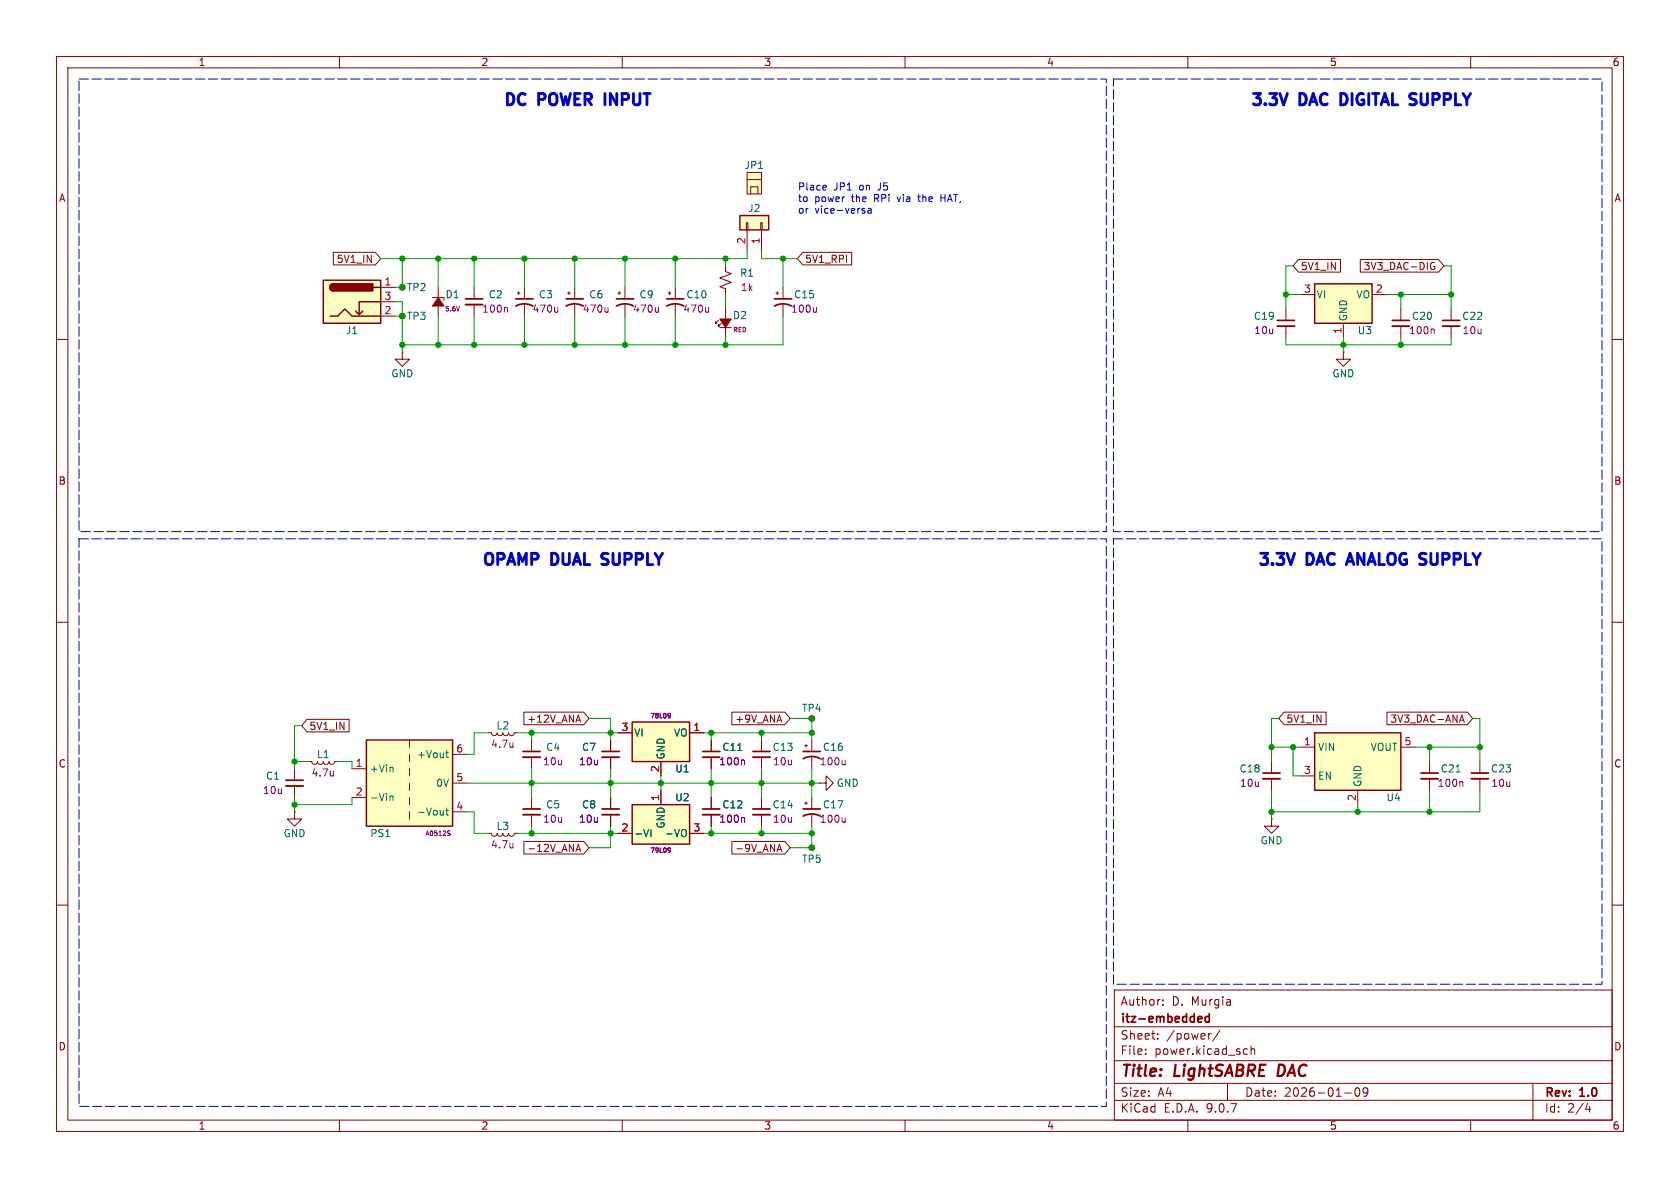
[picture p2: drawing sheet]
<svg xmlns="http://www.w3.org/2000/svg" width="297mm" height="210mm" viewBox="0 0 297 210" stroke-linecap="round" stroke-linejoin="round" font-family="sans-serif">
<g fill="none" stroke="#840000" stroke-width=".18">
<path d="M10 10h277v190h-277zM12 12h273v186h-273zM60 10v2M110 10v2M160 10v2M210 10v2M260 10v2M118.1 51.8h.5M118.4 51.6v.5M119.4 50.8v2M119.4 53.8v2.1M247.6 54.6v2"/>
<path d="M247.6 57.7v2M10 60h2M285 60h2M10 110h2M285 110h2M224.8 134.6v2.1M224.8 137.7v2M252.7 134.6v2.1M252.7 137.7v2M224.8 144.8v1.3h1.3l-1.3 1.2-1.3-1.2h1.3M224.8 144.8h.1M10 160h2"/>
<path d="M197 175h88v23h-88zM205.6 177.6v.1M205.6 176.8v.1M285 160h2M60 198v2M110 198v2M160 198v2M197 194.5h88M197 191.5h88M197 187.5h88M197 181.5h88M202.5 186.3v.1"/>
<path d="M202.5 185.5v.1M204.7 183.6v.1M204.7 182.8v.1M210 198v2M214.1 182.7l-.3 .1M215.7 182.1l-1.3 2M217 191.5v3M220.1 185.4l.4 .1M220.5 186.3l-.4 .1M221.2 185.5l.2-.1 .3 .1 .1 .9M221.2 184.9v1.5M237.7 193.2h1.2"/>
<path d="M239.7 192.4l.2-.1a.81 .81 0 0 1 .6 .6 .81 .81 0 0 1-.3 .8l-.2 .1a.81 .81 0 0 1-.3-1.4zM241.8 192.9l-.3 .3h-.3l-.2-.3 .1-.5 .4-.1 .2 .1a.99 .99 0 0 1-.3 1.4h-.3M260 198v2M271 191.5v6.5M280.7 195l-.4 1.1h.9M281 195.6v1"/>
</g>
<path d="M226.1 188.2l-.2 2h.4" fill="none" stroke="#840000" stroke-width=".4"/>
<path d="M117.9 54.1a3.2 3.2 0 0 1 3 0M117.9 52.8h3M246.1 56.6h3.1M223.3 136.7h3M251.2 136.7h3.1M212 179.7l.4 .1 .1 .2-.7 .2M213.8 179.8l-.5-.1-.2 .3v.4l.1 .2h.6M213.8 179.2v1.5M212.4 180.6l-.4 .1" fill="none" stroke="#840000" stroke-width=".3"/>
<path d="M125.3 54.3v.9M125.3 55.1l-.2 .1M253.4 58.2l.1 .1v.7M258.4 138.2l.2 .1v.7" fill="none" stroke="#840084" stroke-width=".18"/>
<path d="M246.1 57.7h3.1M223.3 137.7h3M251.2 137.7h3.1" fill="none" stroke="#840000" stroke-width=".33"/>
<path d="M257.4 136.5h.7" fill="none" stroke="#006464" stroke-width=".18"/>
<path d="M232.4 50.2h10.2v7h-10.2z" fill="#ffffc2"/>
<path d="M232.4 50.2h10.2v7h-10.2z" fill="none" stroke="#840000" stroke-width=".25"/>
<path d="M128.3 47v1l1 .4-2 .7 2 .8-2 .8 1 .4v1M227.3 54.6v2M227.3 57.7v2M229.9 52.1h2.5M237.5 57.2v2.5M242.6 52.1h2.5M256.5 54.6v2M256.5 57.7v2M237.5 62.2v1.3h1.3l-1.3 1.3-1.3-1.3h1.3M237.5 62.2h.1" fill="none" stroke="#840000" stroke-width=".18"/>
<path d="M225.8 56.6h3.1M255 56.6h3.1" fill="none" stroke="#840000" stroke-width=".3"/>
<path d="M225.8 57.7h3.1M255 57.7h3.1" fill="none" stroke="#840000" stroke-width=".33"/>
<path d="M130.8 38.1h5.1v2.5h-5.1z" fill="#ffffc2"/>
<path d="M130.8 38.1h5.1v2.5h-5.1z" fill="none" stroke="#840000" stroke-width=".25"/>
<path d="M132 39.4h.2v1.2h-.2zM134.5 39.4h.2v1.2h-.2zM132.1 40.6v3.9M134.6 40.6v3.9" fill="none" stroke="#840000" stroke-width=".18"/>
<path d="M132.1 30.5h2.5v3.8h-2.5z" fill="#ffffc2"/>
<path d="M132.1 30.5h2.5v3.8h-2.5zM132.1 31.8h2.5M132.7 34.3v-1.3h1.3v1.3M137.2 51.8h.5M137.4 51.6v.5M138.4 50.8v2M138.4 53.8v2.1" fill="none" stroke="#840000" stroke-width=".18"/>
<path d="M136.9 54.1a3.2 3.2 0 0 1 3.1 0M136.9 52.8h3.1" fill="none" stroke="#840000" stroke-width=".3"/>
<path d="M144.3 54.3v.9M144.3 55.1l-.2 .1" fill="none" stroke="#840084" stroke-width=".18"/>
<path d="M232.4 129.5h15.2v10.2h-15.2z" fill="#ffffc2"/>
<path d="M232.4 129.5h15.2v10.2h-15.2z" fill="none" stroke="#840000" stroke-width=".25"/>
<g fill="none" stroke="#840000" stroke-width=".18">
<path d="M91.4 51.8h.5M91.7 51.6v.5M92.7 50.8v2M92.7 53.8v2.1M109.2 51.8h.5M109.5 51.6v.5M110.5 50.8v2M110.5 53.8v2.1M127 56.6l-.5 .6v-.3v.3h.2M127.3 57.9h2M127.5 57.2l-.5 .5v-.3v.3h.3M128.3 54.6v5.1"/>
<path d="M52.1 135.9v2M52.1 138.9v2.1M54.6 134.6h.5l.2 .4 .3 .1 .4-.1 .1-.4 .2 .4 .3 .1 .4-.1 .1-.4 .2 .4 .4 .1 .3-.1 .2-.4 .1 .4 .4 .1 .3-.1 .2-.4h.5M229.9 132.1h2.5M229.9 137.2h2.5M240 139.7v2.5M247.6 132.1h2.6M52.1 143.5v1.3h1.2l-1.2 1.3-1.3-1.3h1.3M52.1 143.5h.1"/>
</g>
<path d="M127.3 56.4h2l-1 1.5z" fill="#840000" stroke="#840000" stroke-width=".18"/>
<path d="M91.2 54.1a3.2 3.2 0 0 1 3 0M91.2 52.8h3M109 54.1a3.2 3.2 0 0 1 3 0M109 52.8h3M50.5 137.9h3.1" fill="none" stroke="#840000" stroke-width=".3"/>
<path d="M98.6 54.3v.9M98.6 55.1l-.2 .1M116.4 54.3v.9M116.4 55.1l-.2 .1M58.9 136.3v.9M58.9 137.1h.1" fill="none" stroke="#840084" stroke-width=".18"/>
<path d="M50.5 138.9h3.1" fill="none" stroke="#840000" stroke-width=".33"/>
<path d="M64.8 130.8h15.2v15.3h-15.2z" fill="#ffffc2"/>
<path d="M64.8 130.8h15.2v15.3h-15.2z" fill="none" stroke="#840000" stroke-width=".25"/>
<g fill="none" stroke="#840000" stroke-width=".18">
<path d="M71.1 50.8h.1M71.1 55.9h.1M76.5 52.6h2v.5M77.5 50.8v5.1M100.3 51.8h.5M100.6 51.6v.5M101.6 50.8v2M101.6 53.8v2.1M62.2 135.9h2.6M72.4 130.8v1.3M72.4 133.4v1.2M72.4 135.9v1.3"/>
<path d="M72.4 138.4v1.3M80 133.4h2.5M80 138.4h2.5M86.4 129.5h.5l.1 .4 .4 .1 .3-.1 .2-.4 .1 .4 .4 .1 .4-.1 .1-.4 .2 .4 .3 .1 .4-.1 .1-.4 .2 .4 .3 .1 .4-.1 .1-.4h.5M125.7 130.8v2M125.7 133.9v2M62.2 141h2.6M72.4 141v1.2M72.4 143.5v1.3M80 143.5h2.5M86.4 147.3h.5l.1 .4 .4 .1 .3-.1 .2-.4 .1 .4 .4 .1 .4-.1 .1-.4 .2 .4 .3 .1 .4-.1 .1-.4 .2 .4 .3 .1 .4-.1 .1-.4h.5M94 141v2"/>
<path d="M94 144v2.1M107.9 141v2M107.9 144v2.1"/>
<circle cx="71.1" cy="50.8" r=".51"/>
<circle cx="71.1" cy="55.9" r=".51"/>
</g>
<path d="M69.3 135.6l.2 .2v.7M78.8 133.1h.5M79 132.7v1l.3 .2M130.4 132.7h.7M68.9 140.8l.2-.1 .3 .1 .1 .7M68.9 140.7v.8M78.8 143.2h.5M79 142.8v1.1l.3 .2" fill="none" stroke="#006464" stroke-width=".18"/>
<path d="M81.2 54.2l-.2 .8M107.5 54.3v.9M107.5 55.1l-.2 .1M90.7 131.3v.8M90.7 132l-.1 .1M131.4 134.4l.2 .1v.7M79.3 147.3h.2l.1 .2-.4 .2M79.3 146.9h.3M90.7 149v.9M90.7 149.8h-.1" fill="none" stroke="#840084" stroke-width=".18"/>
<path d="M100.1 54.1a3.2 3.2 0 0 1 3 0M100.1 52.8h3M124.2 132.8h3.1M92.5 143h3M106.4 143h3.1" fill="none" stroke="#840000" stroke-width=".3"/>
<path d="M77.5 52.6l1 1.5h-2z" fill="#840000" stroke="#840000" stroke-width=".18"/>
<path d="M124.2 133.9h3.1M92.5 144h3M106.4 144h3.1" fill="none" stroke="#840000" stroke-width=".33"/>
<path d="M111.8 142.2h10.1v7h-10.1z" fill="#ffffc2"/>
<path d="M111.8 142.2h10.1v7h-10.1z" fill="none" stroke="#840000" stroke-width=".25"/>
<path d="M116.8 139.7v2.5M109.2 147.3h2.6M121.9 147.3h2.6" fill="none" stroke="#840000" stroke-width=".18"/>
<path d="M115.1 146.6v1.3M121.1 146.7a.9 .9 0 0 1 0 1.1" fill="none" stroke="#006464" stroke-width=".18"/>
<path d="M118.2 149.9l.3 .1-.1 .6M118.4 150.6l-.2 .1M118.4 150.6h.1M118.5 150.2l-.3 .2" fill="none" stroke="#840084" stroke-width=".18"/>
<path d="M111.8 127.6h10.1v7h-10.1z" fill="#ffffc2"/>
<path d="M111.8 127.6h10.1v7h-10.1z" fill="none" stroke="#840000" stroke-width=".25"/>
<g fill="none" stroke="#840000" stroke-width=".18">
<path d="M83.8 50.8v2M83.8 53.8v2.1M94 130.8v2M94 133.9v2M107.9 130.8v2M107.9 133.9v2M109.2 129.5h2.6M116.8 134.6v2.6M121.9 129.5h2.6M134.6 130.8v2M134.6 133.9v2M142.2 131.8h.5"/>
<path d="M142.5 131.6v.5M143.5 127h.1M143.5 130.8v2M143.5 133.9v2M144.8 138.4h1.2v-1.2l1.3 1.2-1.3 1.3v-1.3M144.8 138.4h.1M261.6 134.6v2.1M261.6 137.7v2M125.7 141v2M125.7 144v2.1M134.6 141v2M134.6 144v2.1"/>
<path d="M143.5 149.9h.1"/>
<circle cx="143.5" cy="127" r=".51"/>
<circle cx="143.5" cy="149.9" r=".51"/>
</g>
<path d="M89.5 54.3l.2 .2v.7M118.2 126.1l.3 .1v.4l-.1 .3h-.2M118.5 126.4l-.3 .2M149.4 134.4v.8M149.4 135.1l-.2 .1M131.4 144.5l.2 .2v.7" fill="none" stroke="#840084" stroke-width=".18"/>
<path d="M82.3 52.8h3M92.5 132.8h3M106.4 132.8h3.1M133.1 132.8h3M142 134.1a3.2 3.2 0 0 1 3 0M142 132.8h3M260.1 136.7h3M124.2 143h3.1M133.1 143h3" fill="none" stroke="#840000" stroke-width=".3"/>
<path d="M82.3 53.8h3M92.5 133.9h3M106.4 133.9h3.1M133.1 133.9h3M260.1 137.7h3M124.2 144h3.1M133.1 144h3" fill="none" stroke="#840000" stroke-width=".33"/>
<path d="M57.1 49.5h10.2v7.7h-10.2z" fill="#ffffc2"/>
<path d="M57.1 49.5h10.2v7.7h-10.2zM58.4 55.9h1.3l1.3-1.3 1.2 1.3h5.1M58.9 50.2a.64 .64 0 0 0-.6 .6 .64 .64 0 0 0 .6 .6M64.1 55l-.6 .6M66 50.8h1.3M67.3 53.3h-3.8v2.3l-.6-.6" fill="none" stroke="#840000" stroke-width=".25"/>
<g fill="#840000" stroke="#840000" stroke-width=".25">
<path d="M58.5 50.4l.4-.2v1.2a.63 .63 0 0 1-.6-.4 .63 .63 0 0 1 .2-.6z"/>
<path d="M58.9 50.2h7v1.2h-7z"/>
</g>
<g fill="none" stroke="#840000" stroke-width=".18">
<path d="M58.9 44.6h7.5l.9 1.1-.9 1.1h-7.5zM67.3 50.8h2.5M67.3 53.3h2.5M67.3 55.9h2.5M141.9 44.6h8.7v2.2h-8.7l-.9-1.1zM229.6 45.9h7.4v2.2h-7.4l-1-1.1zM240.5 45.9h13.8l1 1.1-1 1.1h-13.8zM253.4 47.1h.3l-.1 .5-.3 .1-.3-.2M253.6 46.5l-.3-.1-.3 .2M71.1 62.2v1.3h1.3l-1.3 1.3-1.3-1.3h1.3M71.1 62.2h.1M54.3 127.2h7.4v2.2h-7.4l-1-1.1z"/>
<path d="M92.6 125.9h10.6l.9 1.1-.9 1.1h-10.6zM101.9 127.3h.6M102.2 126.4l.4 1.3M107.9 130.8v2M107.9 133.9v2M109.2 129.5h2.6M116.8 134.6v2.6M116.8 139.7v2.5M121.9 129.5h2.6M125.7 130.8v2M125.7 133.9v2M129.4 125.9h9.3l1 1.1-1 1.1h-9.3z"/>
<path d="M227 125.9h7.4v2.2h-7.4l-.9-1.1zM245.2 125.9h14.2l.9 1.1-.9 1.1h-14.2zM258 127.7l.4-1.3 .5 1.3M258.1 127.3h.6M92.6 148.7h10.6l.9 1.2-.9 1.1h-10.6zM101.8 150.5l.4-1.2 .4 1.2M101.9 150.2h.6M107.9 141v2M107.9 144v2.1M109.2 147.3h2.6M121.9 147.3h2.6M125.7 141v2"/>
<path d="M125.7 144v2.1M129.4 148.7h9.3l1 1.2-1 1.1h-9.3zM137.5 150.2h.6M137.8 149.3l.4 1.2M142.2 142h.5M142.5 141.7v.5M143.5 141v2M143.5 144v2.1"/>
</g>
<path d="M142 144.3a3.2 3.2 0 0 1 3 0M142 143h3" fill="none" stroke="#840000" stroke-width=".3"/>
<path d="M118.2 126.1l.3 .1v.4l-.1 .3h-.2M118.5 126.4l-.3 .2M131.4 134.4l.2 .1v.7M118.2 149.9l.3 .1-.1 .6M118.4 150.6l-.2 .1M118.4 150.6h.1M118.5 150.2l-.3 .2M131.4 144.5l.2 .2v.7M149.4 144.5v.9M149.4 145.2l-.2 .2" fill="none" stroke="#840084" stroke-width=".18"/>
<g fill="none" stroke="#009600" stroke-width=".18">
<path d="M69.8 55.9h1.3M69.8 53.3h1.3v8.9M71.1 45.7v5.1h-1.3M77.5 45.7v5.1M77.5 55.9v5.1M83.8 45.7v5.1M83.8 55.9v5.1M92.7 45.7v5.1M92.7 55.9v5.1M101.6 45.7v5.1M101.6 55.9v5.1M110.5 45.7v5.1"/>
<path d="M110.5 55.9v5.1M119.4 45.7v5.1M119.4 55.9v5.1M128.3 45.7v1.3M128.3 52.1v2.5M128.3 59.7v1.3M132.1 44.5v1.2h-64.8M134.6 44.5v1.2h6.4M138.4 55.9v5.1h-67.3M138.4 45.7v5.1M227.3 52.1h2.6M227.3 59.7v1.3h29.2v-1.3"/>
<path d="M228.6 47h-1.3v7.6M237.5 59.7v2.5M245.1 52.1h11.4M247.6 52.1v2.5M247.6 59.7v1.3M255.3 47h1.2v7.6M52.1 134.6h2.5M53.3 128.3h-1.2v7.6M59.7 134.6h2.5v1.3M82.5 138.4h62.3M86.4 129.5h-2.6v3.9h-1.3M91.4 129.5h17.8"/>
<path d="M94 129.5v1.3M94 135.9v5.1M104.1 127h3.8v3.8M107.9 135.9v5.1M116.8 137.2v2.5M124.5 129.5h19M125.7 129.5v1.3M125.7 135.9v5.1M134.6 129.5v1.3M134.6 135.9v5.1M139.7 127h3.8v3.8M143.5 135.9v5.1"/>
<path d="M224.8 132.1h5.1M224.8 139.7v5.1M226.1 127h-1.3v7.6M228.6 132.1v5.1h1.3M250.2 132.1h11.4M252.7 132.1v2.5M252.7 139.7v3.8M260.3 127h1.3v7.6M261.6 139.7v3.8h-36.8M52.1 141v2.5M62.2 141v1.2h-10.1M82.5 143.5h1.3v3.8h2.6"/>
<path d="M91.4 147.3h17.8M94 146.1v1.2M107.9 146.1v3.8h-3.8M124.5 147.3h19M125.7 146.1v1.2M134.6 146.1v1.2M143.5 146.1v3.8h-3.8M240 142.2v1.3"/>
</g>
<path d="M145.9 32.8l.2 .3-.6 .1M146 33.5l-.1 .1M152.6 37.3h.3v.2l-.2 .2h-.2M152.6 36.8l.3 .1M153.5 36.9h.5v.8M154 37.1l-.4 .1-.2 .2 .2 .3 .4-.1M162.2 34.8h.5M162.4 34.4l.1 1.2M166.3 34.4v1.2M166.3 35h.8" fill="none" stroke="#0000c2" stroke-width=".18"/>
<path d="M106.9 16.5v2M237.8 16.6l-.8-.1v2l.8-.1M106.4 99.7l.7 .1M106.4 98.4a.73 .73 0 0 0 .7 .5M107.2 97.8h-.4l-.4 .4M238 99.8l.7-2 .6 2M238.2 99.2h.9" fill="none" stroke="#0000c2" stroke-width=".5"/>
<path d="M14 14h181.6v80h-181.6zM196.8 14h86.4v80h-86.4zM14 95.3h181.6v100.3h-181.6zM196.8 95.3h86.4v78.7h-86.4z" fill="none" stroke="#0000c2" stroke-width=".18" stroke-dasharray="1.7 .6"/>
<path d="M130.4 132.7h.7M115.1 146.6v1.3M121.1 146.7a.9 .9 0 0 1 0 1.1" fill="none" stroke="#006464" stroke-width=".18"/>
<g fill="#009600" stroke="#009600" stroke-width=".18">
<circle cx="128.3" cy="61" r=".46"/>
<circle cx="138.4" cy="45.7" r=".46"/>
<circle cx="119.4" cy="45.7" r=".46"/>
<circle cx="128.3" cy="45.7" r=".46"/>
<circle cx="107.9" cy="129.5" r=".46"/>
<circle cx="125.7" cy="129.5" r=".46"/>
<circle cx="94" cy="138.4" r=".46"/>
<circle cx="52.1" cy="134.6" r=".46"/>
<circle cx="52.1" cy="142.2" r=".46"/>
<circle cx="71.1" cy="61" r=".46"/>
<circle cx="77.5" cy="61" r=".46"/>
<circle cx="83.8" cy="61" r=".46"/>
<circle cx="71.1" cy="45.7" r=".46"/>
<circle cx="77.5" cy="45.7" r=".46"/>
<circle cx="71.1" cy="50.8" r=".46"/>
<circle cx="71.1" cy="55.9" r=".46"/>
<circle cx="83.8" cy="45.7" r=".46"/>
<circle cx="101.6" cy="45.7" r=".46"/>
<circle cx="92.7" cy="45.7" r=".46"/>
<circle cx="101.6" cy="61" r=".46"/>
<circle cx="92.7" cy="61" r=".46"/>
<circle cx="110.5" cy="45.7" r=".46"/>
<circle cx="110.5" cy="61" r=".46"/>
<circle cx="119.4" cy="61" r=".46"/>
<circle cx="237.5" cy="61" r=".46"/>
<circle cx="224.8" cy="132.1" r=".46"/>
<circle cx="228.6" cy="132.1" r=".46"/>
<circle cx="252.7" cy="132.1" r=".46"/>
<circle cx="256.5" cy="52.1" r=".46"/>
<circle cx="247.6" cy="52.1" r=".46"/>
<circle cx="227.3" cy="52.1" r=".46"/>
<circle cx="247.6" cy="61" r=".46"/>
<circle cx="143.5" cy="129.5" r=".46"/>
<circle cx="143.5" cy="138.4" r=".46"/>
<circle cx="240" cy="143.5" r=".46"/>
<circle cx="261.6" cy="132.1" r=".46"/>
<circle cx="252.7" cy="143.5" r=".46"/>
<circle cx="143.5" cy="149.9" r=".46"/>
<circle cx="224.8" cy="143.5" r=".46"/>
<circle cx="134.6" cy="138.4" r=".46"/>
<circle cx="134.6" cy="129.5" r=".46"/>
<circle cx="134.6" cy="147.3" r=".46"/>
<circle cx="125.7" cy="147.3" r=".46"/>
<circle cx="143.5" cy="147.3" r=".46"/>
<circle cx="143.5" cy="127" r=".46"/>
<circle cx="125.7" cy="138.4" r=".46"/>
<circle cx="116.8" cy="138.4" r=".46"/>
<circle cx="107.9" cy="138.4" r=".46"/>
<circle cx="107.9" cy="147.3" r=".46"/>
<circle cx="94" cy="147.3" r=".46"/>
<circle cx="94" cy="129.5" r=".46"/>
</g>
<g font-size="2.8" fill="#0000c2">
<text x="88.9" y="18.8">DC</text>
<text x="95.5" y="18.8">POWER</text>
<text x="108.3" y="18.8">INPUT</text>
<text x="221" y="18.8">3.3V</text>
<text x="230.1" y="18.8">DAC</text>
<text x="238.4" y="18.8">DIGITAL</text>
<text x="251.8" y="18.8">SUPPLY</text>
<text x="85.1" y="100.1">OPAMP</text>
<text x="97.8" y="100.1">DUAL</text>
<text x="107.8" y="100.1">SUPPLY</text>
<text x="222.2" y="100.1">3.3V</text>
<text x="231.3" y="100.1">DAC</text>
<text x="239.7" y="100.1">ANALOG SUPPLY</text>
</g>
<g font-size="2.8" fill="#840000">
<text x="198" y="190.9">Title:</text>
<text x="207.7" y="190.9">LightSABRE</text>
<text x="226.7" y="190.9">DAC</text>
</g>
<g font-size="2.1" fill="#840000">
<text x="198" y="178">Author:</text>
<text x="207.2" y="178">D. Murgia</text>
<text x="198" y="184">Sheet:</text>
<text x="198" y="181.2">itz-embedded</text>
<text x="206.2" y="184">/power/</text>
<text x="198" y="186.7">File:</text>
<text x="204.1" y="186.7">power.kicad_sch</text>
<text x="198" y="196.9">KiCad</text>
<text x="198" y="194.1">Size:</text>
<text x="204.7" y="194.1">A4</text>
<text x="205.7" y="196.9">E.D.A.</text>
<text x="213.3" y="196.9">9.0.7</text>
<text x="220" y="194.1">Date:</text>
<text x="227" y="194.1">2026-01-09</text>
<text x="273" y="194.3">Rev:</text>
<text x="273" y="196.9">Id:</text>
<text x="277.1" y="196.9">2/4</text>
<text x="279.4" y="194.3">1.0</text>
</g>
<g font-size="1.8" fill="#840000">
<text x="35" y="11.9">1</text>
<text x="85" y="11.9">2</text>
<text x="135" y="11.9">3</text>
<text x="185" y="11.9">4</text>
<text x="235" y="11.9">5</text>
<text x="285" y="11.9">6</text>
<text x="10.3" y="35.9">A</text>
<text x="285.3" y="35.9">A</text>
<text x="59.4" y="46.7">5V1_IN</text>
<text x="142.2" y="46.7">5V1_RPI</text>
<text x="229.9" y="47.9">5V1_IN</text>
<text x="241" y="47.9">3V3_DAC-DIG</text>
<text x="10.3" y="85.9">B</text>
<text x="285.3" y="85.9">B</text>
<text x="54.6" y="129.2">5V1_IN</text>
<text x="93.1" y="128">+12V_ANA</text>
<text x="129.9" y="128">+9V_ANA</text>
<text x="227.3" y="128">5V1_IN</text>
<text x="245.7" y="128">3V3_DAC-ANA</text>
<text x="10.3" y="135.9">C</text>
<text x="285.3" y="135.9">C</text>
<text x="93.1" y="150.8">-12V_ANA</text>
<text x="129.9" y="150.8">-9V_ANA</text>
<text x="10.3" y="185.9">D</text>
<text x="285.3" y="185.9">D</text>
<text x="35" y="199.9">1</text>
<text x="85" y="199.9">2</text>
<text x="135" y="199.9">3</text>
<text x="185" y="199.9">4</text>
<text x="235" y="199.9">5</text>
<text x="285" y="199.9">6</text>
</g>
<g font-size="1.8" fill="#006464">
<text x="131.5" y="30.1">JP1</text>
<text x="132.2" y="37.7">J2</text>
<text x="71.8" y="51.7">TP2</text>
<text x="78.7" y="52.9">D1</text>
<text x="86.3" y="52.9">C2</text>
<text x="95.2" y="52.9">C3</text>
<text x="104.1" y="52.9">C6</text>
<text x="113" y="52.9">C9</text>
<text x="121.2" y="52.9">C10</text>
<text x="130.7" y="49.1">R1</text>
<text x="140.3" y="52.9">C15</text>
<text x="232.7" y="52.9">VI</text>
<text x="239.7" y="52.9">VO</text>
<text x="61" y="59.3">J1</text>
<text x="71.8" y="56.7">TP3</text>
<text x="129.5" y="56.6">D2</text>
<text x="221.6" y="56.7">C19</text>
<text x="238.4" y="56.9" transform="rotate(-90 238.4 56.9)">GND</text>
<text x="239.9" y="59.3">U3</text>
<text x="249.5" y="56.7">C20</text>
<text x="258.4" y="56.7">C22</text>
<text x="69.1" y="66.9">GND</text>
<text x="235.5" y="66.9">GND</text>
<text x="87.7" y="129.1">L2</text>
<text x="112" y="130.4">VI</text>
<text x="119" y="130.4">VO</text>
<text x="141.7" y="126">TP4</text>
<text x="55.9" y="134.2">L1</text>
<text x="65.3" y="136.8">+Vin</text>
<text x="73.6" y="134.2">+Vout</text>
<text x="96.4" y="132.9">C4</text>
<text x="102.8" y="132.9">C7</text>
<text x="117.7" y="134.4" transform="rotate(-90 117.7 134.4)">GND</text>
<text x="119.3" y="136.8">U1</text>
<text x="127.6" y="132.9">C11</text>
<text x="136.5" y="132.9">C13</text>
<text x="145.4" y="132.9">C16</text>
<text x="219" y="136.8">C18</text>
<text x="232.9" y="132.9">VIN</text>
<text x="242.2" y="132.9">VOUT</text>
<text x="254.6" y="136.8">C21</text>
<text x="263.5" y="136.8">C23</text>
<text x="46.9" y="138">C1</text>
<text x="65.3" y="141.8">-Vin</text>
<text x="77" y="139.3">0V</text>
<text x="96.4" y="143.1">C5</text>
<text x="102.8" y="143.1">C8</text>
<text x="119.3" y="141.8">U2</text>
<text x="127.6" y="143.1">C12</text>
<text x="136.5" y="143.1">C14</text>
<text x="145.4" y="143.1">C17</text>
<text x="147.8" y="139.3">GND</text>
<text x="232.9" y="138">EN</text>
<text x="240.9" y="139.2" transform="rotate(-90 240.9 139.2)">GND</text>
<text x="245" y="141.8">U4</text>
<text x="50" y="148.2">GND</text>
<text x="65.4" y="148.2">PS1</text>
<text x="73.6" y="144.4">-Vout</text>
<text x="87.7" y="146.9">L3</text>
<text x="112" y="148.2">-VI</text>
<text x="117.5" y="148.2">-VO</text>
<text x="117.7" y="146.6" transform="rotate(-90 117.7 146.6)">GND</text>
<text x="222.8" y="149.5">GND</text>
<text x="141.7" y="152.7">TP5</text>
</g>
<g font-size="1.8" fill="#0000c2">
<text x="141" y="33.8">Place</text>
<text x="141" y="35.8">to</text>
<text x="144" y="35.8">power</text>
<text x="147.4" y="33.8">JP1</text>
<text x="150.7" y="35.8">the</text>
<text x="152" y="33.8">on</text>
<text x="154.8" y="35.8">RPi</text>
<text x="155.5" y="33.8">J5</text>
<text x="159.1" y="35.8">via</text>
<text x="163" y="35.8">the</text>
<text x="167.2" y="35.8">HAT,</text>
<text x="141" y="37.9">or</text>
<text x="144.1" y="37.9">vice-versa</text>
</g>
<g font-size="1.8" fill="#a90000">
<text x="131.8" y="43.3" transform="rotate(-90 131.8 43.3)">2</text>
<text x="134.4" y="43.3" transform="rotate(-90 134.4 43.3)">1</text>
<text x="67.9" y="50.5">1</text>
<text x="67.9" y="53.1">3</text>
<text x="230.4" y="51.8">3</text>
<text x="243.1" y="51.8">2</text>
<text x="67.9" y="55.6">2</text>
<text x="237.2" y="59.1" transform="rotate(-90 237.2 59.1)">1</text>
<text x="109.8" y="129.3">3</text>
<text x="122.5" y="129.3">1</text>
<text x="230.4" y="131.8">1</text>
<text x="248.2" y="131.8">5</text>
<text x="62.8" y="135.6">1</text>
<text x="80.6" y="133.1">6</text>
<text x="116.6" y="136.6" transform="rotate(-90 116.6 136.6)">2</text>
<text x="230.4" y="136.9">3</text>
<text x="62.8" y="140.7">2</text>
<text x="80.6" y="138.2">5</text>
<text x="80.6" y="143.3">4</text>
<text x="116.6" y="141.7" transform="rotate(-90 116.6 141.7)">1</text>
<text x="239.8" y="141.7" transform="rotate(-90 239.8 141.7)">2</text>
<text x="109.8" y="147.1">2</text>
<text x="122.5" y="147.1">3</text>
</g>
<g font-size="1.8" fill="#840084">
<text x="130.9" y="51.7">1k</text>
<text x="85.1" y="55.5">100n</text>
<text x="94" y="55.5">470u</text>
<text x="102.9" y="55.5">470u</text>
<text x="111.8" y="55.5">470u</text>
<text x="120.7" y="55.5">470u</text>
<text x="139.7" y="55.5">100u</text>
<text x="221.6" y="59.3">10u</text>
<text x="249" y="59.3">100n</text>
<text x="258.5" y="59.3">10u</text>
<text x="55" y="137.5">4.7u</text>
<text x="86.7" y="132.4">4.7u</text>
<text x="95.9" y="135.5">10u</text>
<text x="102.3" y="135.5">10u</text>
<text x="127" y="135.5">100n</text>
<text x="136.5" y="135.5">10u</text>
<text x="144.8" y="135.5">100u</text>
<text x="46.4" y="140.6">10u</text>
<text x="219.1" y="139.3">10u</text>
<text x="254" y="139.3">100n</text>
<text x="263.5" y="139.3">10u</text>
<text x="95.9" y="145.6">10u</text>
<text x="102.3" y="145.6">10u</text>
<text x="127" y="145.6">100n</text>
<text x="136.5" y="145.6">10u</text>
<text x="144.8" y="145.6">100u</text>
<text x="86.7" y="150.2">4.7u</text>
</g>
<g font-size="1.1" fill="#840084">
<text x="78.6" y="55.2">5.6V</text>
<text x="129.5" y="58.9">RED</text>
<text x="114.8" y="127.2">78L09</text>
<text x="75.1" y="147.9">A0512S</text>
<text x="114.8" y="150.9">79L09</text>
</g>
</svg>
